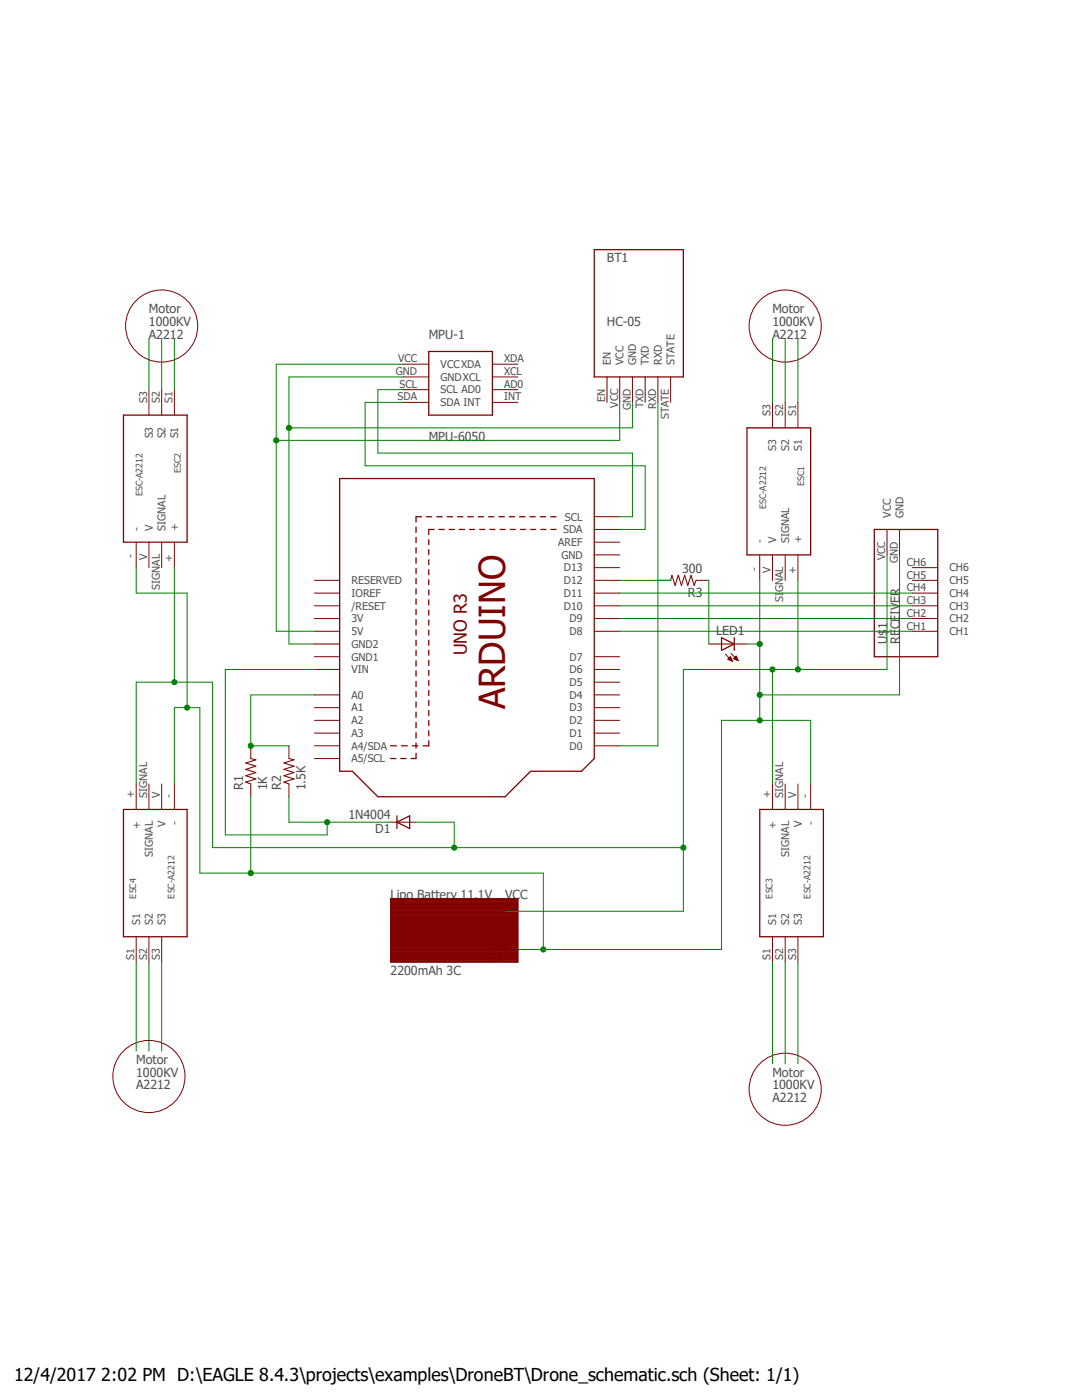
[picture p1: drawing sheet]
<svg xmlns="http://www.w3.org/2000/svg" width="216mm" height="279mm" viewBox="0 0 216 279" stroke-linecap="round" stroke-linejoin="round" font-family="sans-serif">
<path d="M22.4 49.7l171.1 175M193.5 49.7l-171.1 175" fill="none" stroke="#fff" stroke-width=".2"/>
<g fill="none" stroke="#800000" stroke-width=".2">
<path d="M29.7 77.8v5M32.3 77.8v5M34.8 77.8v5M80.5 72.7h5.1M80.5 75.2h5.1M80.5 77.8h5.1M98.3 72.7h5M98.3 75.2h5M98.3 77.8h5M121.1 75.2v5.1M123.7 75.2v5.1M126.2 75.2v5.1"/>
<path d="M128.7 75.2v5.1M131.3 75.2v5.1M133.8 75.2v5.1M80.5 80.3h5.1M98.3 80.3h5M154.1 80.3v5.1M156.7 80.3v5.1M159.2 80.3v5.1M27.2 108.2v5.1M29.7 108.2v5.1M32.3 108.2v5.1M34.8 108.2v5.1"/>
<path d="M62.7 118.4h5.1M62.7 115.8h5.1M118.6 118.4h5.1M118.6 115.8h5.1M118.6 113.3h5.1M118.6 110.7h5.1M118.6 108.2h5.1M118.6 103.1h5.1M118.6 105.7h5.1M131.3 115.8h2.5M138.9 115.8h2.5M151.6 110.7v5.1"/>
<path d="M154.1 110.7v5.1M156.7 110.7v5.1M159.2 110.7v5.1M177 105.7v5M179.5 105.7v5M182 118.4h5.1M182 115.8h5.1M182 113.3h5.1M62.7 138.7h5.1M62.7 133.6h5.1M62.7 131.1h5.1M62.7 126h5.1"/>
<path d="M62.7 123.4h5.1M62.7 120.9h5.1M62.7 128.5h5.1M118.6 138.7h5.1M118.6 136.1h5.1M118.6 133.6h5.1M118.6 131.1h5.1M118.6 126h5.1M118.6 123.4h5.1M118.6 120.9h5.1M141.4 128.5h7.7M144.7 130.6l1.4 1.4"/>
<path d="M145.2 131.6l.9 .4M145.2 131.6l.6-.5 .3 .9M145.2 131.6h.8M145.3 131.5h.6M145.4 131.7h.6M145.4 131.4h.5M145.5 131.3h.3M145.6 131.7h.4M145.6 131.2h.2M145.7 131.1h.1M145.8 131.8h.2M145.9 130.4l1.4 1.4"/>
<path d="M146 131.9h.1M146.4 131.4l.5-.5 .4 .9zM146.4 131.5h.7M146.4 131.4h.7M146.5 131.3h.5M146.6 131.6h.6M146.6 131.2h.4M146.7 131.1h.3M146.8 131h.1M146.9 131.7h.3M147.1 131.7h.1M147.3 131.8h.1"/>
<path d="M182 126h5.1M182 123.4h5.1M182 120.9h5.1M27.2 156.5v5M29.7 156.5v5M32.3 156.5v5M34.8 156.5v5M50 148.8v2.6M50 156.5v2.5M57.7 148.8v2.6M57.7 156.5v2.5M62.7 148.8h5.1"/>
<path d="M62.7 146.3h5.1M62.7 143.8h5.1M62.7 141.2h5.1M62.7 151.4h5.1M118.6 148.8h5.1M118.6 146.3h5.1M118.6 143.8h5.1M118.6 141.2h5.1M154.1 156.5v5M156.7 156.5v5M159.2 156.5v5M161.8 156.5v5"/>
<path d="M77.9 179.3h25.4v12.7h-25.4zM77.9 179.9h25.4M77.9 179.8h25.4M77.9 179.7h25.4M77.9 179.6h25.4M77.9 179.5h25.4M77.9 179.4h25.4M77.9 164.1h5.1M27.2 186.9v5.1M29.7 186.9v5.1M32.3 186.9v5.1M77.9 191.9h25.4"/>
<path d="M77.9 191.8h25.4M77.9 191.7h25.4M77.9 191.6h25.4M77.9 191.5h25.4M77.9 191.4h25.4M77.9 191.3h25.4M77.9 191.2h25.4M77.9 191.1h25.4M77.9 191h25.4M77.9 190.9h25.4M77.9 190.8h25.4M77.9 190.7h25.4"/>
<path d="M77.9 190.6h25.4M77.9 190.5h25.4M77.9 190.4h25.4M77.9 190.3h25.4M77.9 190.2h25.4M77.9 190.1h25.4M77.9 190h25.4M77.9 189.9h25.4M77.9 189.8h25.4M77.9 189.7h25.4M77.9 189.6h25.4M77.9 189.5h25.4"/>
<path d="M77.9 189.4h25.4M77.9 189.3h25.4M77.9 189.2h25.4M77.9 189.1h25.4M77.9 188.9h25.4M77.9 188.8h25.4M77.9 188.7h25.4M77.9 188.6h25.4M77.9 188.5h25.4M77.9 188.4h25.4M77.9 188.3h25.4M77.9 188.2h25.4"/>
<path d="M77.9 188.1h25.4M77.9 188h25.4M77.9 187.9h25.4M77.9 187.8h25.4M77.9 187.7h25.4M77.9 187.6h25.4M77.9 187.5h25.4M77.9 187.4h25.4M77.9 187.3h25.4M77.9 187.2h25.4M77.9 187.1h25.4M77.9 187h25.4"/>
<path d="M77.9 186.9h25.4M77.9 186.8h25.4M77.9 186.7h25.4M77.9 186.6h25.4M77.9 186.5h25.4M77.9 186.4h25.4M77.9 186.3h25.4M77.9 186.2h25.4M77.9 186.1h25.4M77.9 186h25.4M77.9 185.9h25.4M77.9 185.8h25.4"/>
<path d="M77.9 185.7h25.4M77.9 185.6h25.4M77.9 185.5h25.4M77.9 185.4h25.4M77.9 185.3h25.4M77.9 185.2h25.4M77.9 185.1h25.4M77.9 185h25.4M77.9 184.9h25.4M77.9 184.8h25.4M77.9 184.7h25.4M77.9 184.6h25.4"/>
<path d="M77.9 184.5h25.4M77.9 184.4h25.4M77.9 184.3h25.4M77.9 184.2h25.4M77.9 184.1h25.4M77.9 184h25.4M77.9 183.9h25.4M77.9 183.8h25.4M77.9 183.7h25.4M77.9 183.6h25.4M77.9 183.5h25.4M77.9 183.4h25.4"/>
<path d="M77.9 183.3h25.4M77.9 183.2h25.4M77.9 183.1h25.4M77.9 183h25.4M77.9 182.9h25.4M77.9 182.8h25.4M77.9 182.6h25.4M77.9 182.5h25.4M77.9 182.4h25.4M77.9 182.3h25.4M77.9 182.2h25.4M77.9 182.1h25.4"/>
<path d="M77.9 182h25.4M77.9 181.9h25.4M77.9 181.8h25.4M77.9 181.7h25.4M77.9 181.6h25.4M77.9 181.5h25.4M77.9 181.4h25.4M77.9 181.3h25.4M77.9 181.2h25.4M77.9 181.1h25.4M77.9 181h25.4M77.9 180.9h25.4"/>
<path d="M77.9 180.8h25.4M77.9 180.7h25.4M77.9 180.6h25.4M77.9 180.5h25.4M77.9 180.4h25.4M77.9 180.3h25.4M77.9 180.2h25.4M77.9 180.1h25.4M77.9 180h25.4M154.1 186.9v5.1M156.7 186.9v5.1M159.2 186.9v5.1"/>
<circle cx="32.3" cy="65.1" r="7.2"/>
<circle cx="156.7" cy="65.1" r="7.2"/>
<circle cx="29.7" cy="214.8" r="7.2"/>
<circle cx="156.7" cy="217.4" r="7.2"/>
</g>
<g fill="none" stroke="#800000" stroke-width=".25">
<path d="M118.6 49.8h17.8v25.4h-17.8zM85.6 70.1h12.7v12.7h-12.7zM24.6 82.8h12.7v25.4h-12.7zM67.8 95.5h50.8v55.9l-2.6 2.5h-10.1l-5.1 5.1h-25.4l-5.1-5.1h-2.5zM149.1 85.4h12.7v25.3h-12.7zM83 105.2v1.1M83 107.2v1.1M83 109.3v1.1M83 111.3v1.1M83 113.4v1.1M83 115.4v1.1M83 117.5v1"/>
<path d="M83 119.5v1.1M84.1 103.1h-1.1v1.1M85.1 103.1h1M85.6 107.7v1M85.6 109.7v1M85.6 111.7v1M85.6 113.7v1M85.6 115.7v1M85.6 117.7v1M85.6 119.7v1M86.6 105.7h-1v1M87.2 103.1h1"/>
<path d="M87.6 105.7h1M89.2 103.1h1.1M89.6 105.7h1.1M91.3 103.1h1.1M91.7 105.7h1M93.3 103.1h1.1M93.7 105.7h1M95.4 103.1h1.1M95.7 105.7h1M97.5 103.1h1.1M97.7 105.7h1.1M99.6 103.1h1"/>
<path d="M99.8 105.7h1M101.6 103.1h1.1M101.8 105.7h1M103.7 103.1h1.1M103.8 105.7h1.1M105.7 103.1h1.1M105.9 105.7h1M107.8 103.1h1.1M107.9 105.7h1M109.9 103.1h1.1M109.9 105.7h1.1M174.5 105.7h12.6v25.4h-12.6z"/>
<path d="M83 121.6v1M83 123.7v1M83 125.7v1M83 127.8v1M83 129.8v1.1M83 131.9v1M83 133.9v1.1M83 136v1M83 138v1.1M85.6 121.8v1M85.6 123.7v1.1M85.6 125.8v.9"/>
<path d="M85.6 127.8v1M85.6 129.8v1M85.6 131.8v1M85.6 133.8v1M85.6 135.8v1M85.6 137.8v1M85.6 139.8v1M144 127.3l2.5 1.2-2.5 1.3zM146.5 127.3v2.5M77.9 151.4h1.1M77.9 148.8h1.2M80 151.4h1"/>
<path d="M80.1 148.8h1.2M82.3 148.8h1.1M83 140.1v1M83 142.1v1.1M83 144.2v1M83 146.2v1.1M83 148.3v1M83 150.3v1.1h-1M85.6 141.8v1M85.6 143.8v1M85.6 145.8v1.1M85.6 147.8v1h-1.2"/>
<path d="M24.6 161.5h12.7v25.4h-12.7zM79.2 164.1l2.5-1.3v2.6zM79.2 162.8v2.6M151.6 161.5h12.7v25.4h-12.7zM100.8 187.6v3.8M101.4 180.6l1.9 1.3-1.9 1.2"/>
</g>
<path d="M133.8 115.8l.3-1 .6 2 .6-2 .7 2 .6-2 .6 2 .7-2 .6 2 .4-1M50 151.4l1.1 .2-2.1 .7 2.1 .6-2.1 .6 2.1 .7-2.1 .6 2.1 .6-2.1 .7 1 .4M57.7 151.4l1 .2-2.1 .7 2.1 .6-2.1 .6 2.1 .7-2.1 .6 2.1 .6-2.1 .7 1.1 .4" fill="none" stroke="#800000" stroke-width=".21"/>
<path d="M29.7 67.6v10.2M32.3 67.6v10.2M34.8 67.6v10.2M154.1 67.6v12.7M156.7 67.6v12.7M159.2 67.6v12.7M159.2 115.8v17.8h-22.8v48.3h-35.6M154.1 133.6v22.9" fill="none" stroke="#008000" stroke-width=".2"/>
<circle cx="154.1" cy="133.6" r=".51" fill="#008000"/>
<g fill="none" stroke="#008000" stroke-width=".2">
<path d="M34.8 113.3v22.8M42.4 136.1h-15.2v20.4"/>
<circle cx="154.1" cy="133.6" r=".51"/>
</g>
<circle cx="34.8" cy="136.1" r=".51" fill="#008000"/>
<g fill="none" stroke="#008000" stroke-width=".2">
<path d="M42.4 136.1v33.1h48.2"/>
<circle cx="34.8" cy="136.1" r=".51"/>
</g>
<circle cx="136.4" cy="169.2" r=".51" fill="#008000"/>
<g fill="none" stroke="#008000" stroke-width=".2">
<path d="M83 164.1h7.6v5.1h45.8"/>
<circle cx="136.4" cy="169.2" r=".51"/>
</g>
<circle cx="90.6" cy="169.2" r=".51" fill="#008000"/>
<g fill="none" stroke="#008000" stroke-width=".2">
<path d="M177 110.7v22.9h-17.8"/>
<circle cx="90.6" cy="169.2" r=".51"/>
</g>
<circle cx="159.2" cy="133.6" r=".51" fill="#008000"/>
<g fill="none" stroke="#008000" stroke-width=".2">
<path d="M62.7 133.6h-17.7v33h20.3v-2.5M57.7 159v5.1h20.2"/>
<circle cx="159.2" cy="133.6" r=".51"/>
</g>
<circle cx="65.3" cy="164.1" r=".51" fill="#008000"/>
<g fill="none" stroke="#008000" stroke-width=".2">
<path d="M62.7 138.7h-12.7v10.1h7.7"/>
<circle cx="65.3" cy="164.1" r=".51"/>
</g>
<circle cx="50" cy="148.8" r=".51" fill="#008000"/>
<g fill="none" stroke="#008000" stroke-width=".2">
<path d="M151.6 115.8v12.7M161.8 156.5v-12.7h-17.8v45.7h-40.7"/>
<circle cx="50" cy="148.8" r=".51"/>
</g>
<circle cx="151.6" cy="143.8" r=".51" fill="#008000"/>
<g fill="none" stroke="#008000" stroke-width=".2">
<path d="M151.6 128.5v15.3M108.4 174.2v15.3"/>
<circle cx="151.6" cy="143.8" r=".51"/>
</g>
<circle cx="108.4" cy="189.5" r=".51" fill="#008000"/>
<g fill="none" stroke="#008000" stroke-width=".2">
<path d="M37.3 141.2h2.6v33h68.5M50 159v15.2"/>
<circle cx="108.4" cy="189.5" r=".51"/>
</g>
<circle cx="50" cy="174.2" r=".51" fill="#008000"/>
<g fill="none" stroke="#008000" stroke-width=".2">
<path d="M27.2 113.3v5.1h10.1v22.8M149.1 128.5h2.5"/>
<circle cx="50" cy="174.2" r=".51"/>
</g>
<circle cx="151.6" cy="128.5" r=".51" fill="#008000"/>
<g fill="none" stroke="#008000" stroke-width=".2">
<path d="M37.3 141.2h-2.5v15.3"/>
<circle cx="151.6" cy="128.5" r=".51"/>
</g>
<circle cx="37.3" cy="141.2" r=".51" fill="#008000"/>
<g fill="none" stroke="#008000" stroke-width=".2">
<path d="M179.5 110.7v28h-27.9"/>
<circle cx="37.3" cy="141.2" r=".51"/>
</g>
<circle cx="151.6" cy="138.7" r=".51" fill="#008000"/>
<g fill="none" stroke="#008000" stroke-width=".2">
<path d="M80.5 72.7h-25.4v53.3h7.6M123.7 80.3v7.6h-68.6M123.7 115.8h10.1M141.4 115.8v12.7"/>
<circle cx="151.6" cy="138.7" r=".51"/>
</g>
<circle cx="55.1" cy="87.9" r=".51" fill="#008000"/>
<g fill="none" stroke="#008000" stroke-width=".2">
<path d="M80.5 75.2h-22.8v53.3h5M126.2 80.3v5.1h-68.5"/>
<circle cx="55.1" cy="87.9" r=".51"/>
</g>
<circle cx="57.7" cy="85.4" r=".51" fill="#008000"/>
<g fill="none" stroke="#008000" stroke-width=".2">
<path d="M80.5 77.8h-5.1v12.6h50.8v12.7h-2.5M80.5 80.3h-7.6v12.7h55.8v12.7h-5M131.3 80.3v68.5h-7.6M123.7 118.4h58.3M123.7 126h58.3M123.7 123.4h58.3M123.7 120.9h58.3M27.2 192v17.8M29.7 192v17.8M32.3 192v17.8M154.1 192v20.3M156.7 192v20.3"/>
<path d="M159.2 192v20.3"/>
<circle cx="57.7" cy="85.4" r=".51"/>
</g>
<text font-size="7.2" fill="#800000" x="100.8" y="141.6" transform="rotate(-90 100.8 141.6)">ARDUINO</text>
<text font-size="3.6" fill="#800000" x="93.2" y="130.8" transform="rotate(-90 93.2 130.8)">UNO R3</text>
<text font-size="3.6" x="2.8" y="275.6">12/4/2017 2:02 PM D:\EAGLE 8.4.3\projects\examples\DroneBT\Drone_schematic.sch (Sheet: 1/1)</text>
<g font-size="2.5" fill="#505050">
<text x="121.1" y="52.4">BT1</text>
<text x="29.7" y="62.5">Motor</text>
<text x="29.7" y="65.1">1000KV</text>
<text x="121.1" y="65.1">HC-05</text>
<text x="154.1" y="62.5">Motor</text>
<text x="154.1" y="65.1">1000KV</text>
<text x="29.7" y="67.6">A2212</text>
<text x="85.6" y="67.6">MPU-1</text>
<text x="154.1" y="67.6">A2212</text>
<text x="85.6" y="87.9">MPU-6050</text>
<text x="136.1" y="114.3">300</text>
<text x="137.2" y="119.1">R3</text>
<text x="142.9" y="126.7">LED1</text>
<text x="177" y="128.5" transform="rotate(-90 177 128.5)">U$1</text>
<text x="179.5" y="128.5" transform="rotate(-90 179.5 128.5)">RECEIVER</text>
<text x="48.5" y="157.7" transform="rotate(-90 48.5 157.7)">R1</text>
<text x="53.3" y="157.7" transform="rotate(-90 53.3 157.7)">1K</text>
<text x="56.1" y="157.7" transform="rotate(-90 56.1 157.7)">R2</text>
<text x="61" y="157.7" transform="rotate(-90 61 157.7)">1.5K</text>
<text x="69.5" y="163.5">1N4004</text>
<text x="74.9" y="166.3">D1</text>
<text x="77.9" y="179.3">Lipo Battery 11.1V</text>
<text x="100.8" y="179.3">VCC</text>
<text x="100" y="191.9" transform="rotate(-90 100 191.9)">GND</text>
<text x="77.9" y="194.6">2200mAh 3C</text>
<text x="27.2" y="212.3">Motor</text>
<text x="27.2" y="214.8">1000KV</text>
<text x="154.1" y="214.8">Motor</text>
<text x="27.2" y="217.4">A2212</text>
<text x="154.1" y="219.9">A2212</text>
<text x="154.1" y="217.4">1000KV</text>
</g>
<g font-size="2.1" fill="#505050">
<text x="79" y="74.8">GND</text>
<text x="79.4" y="72.3">VCC</text>
<text x="79.7" y="77.4">SCL</text>
<text x="87.9" y="73.4">VCCXDA</text>
<text x="87.9" y="76">GNDXCL</text>
<text x="100.6" y="72.3">XDA</text>
<text x="100.6" y="74.8">XCL</text>
<text x="100.6" y="77.4">AD0</text>
<text x="121.9" y="72.9" transform="rotate(-90 121.9 72.9)">EN</text>
<text x="124.4" y="72.9" transform="rotate(-90 124.4 72.9)">VCC</text>
<text x="127" y="72.9" transform="rotate(-90 127 72.9)">GND</text>
<text x="129.5" y="72.9" transform="rotate(-90 129.5 72.9)">TXD</text>
<text x="132" y="72.9" transform="rotate(-90 132 72.9)">RXD</text>
<text x="134.6" y="72.9" transform="rotate(-90 134.6 72.9)">STATE</text>
<text x="29.3" y="80.5" transform="rotate(-90 29.3 80.5)">S3</text>
<text x="31.9" y="80.5" transform="rotate(-90 31.9 80.5)">S2</text>
<text x="34.4" y="80.5" transform="rotate(-90 34.4 80.5)">S1</text>
<text x="79.3" y="79.9">SDA</text>
<text x="87.9" y="78.5">SCL AD0</text>
<text x="87.9" y="81.1">SDA INT</text>
<text x="100.6" y="79.9">INT</text>
<text x="120.8" y="80.1" transform="rotate(-90 120.8 80.1)">EN</text>
<text x="123.3" y="81.4" transform="rotate(-90 123.3 81.4)">VCC</text>
<text x="125.9" y="81.8" transform="rotate(-90 125.9 81.8)">GND</text>
<text x="128.4" y="81.4" transform="rotate(-90 128.4 81.4)">TXD</text>
<text x="130.9" y="81.5" transform="rotate(-90 130.9 81.5)">RXD</text>
<text x="133.5" y="83.7" transform="rotate(-90 133.5 83.7)">STATE</text>
<text x="153.8" y="83" transform="rotate(-90 153.8 83)">S3</text>
<text x="156.3" y="83" transform="rotate(-90 156.3 83)">S2</text>
<text x="158.8" y="83" transform="rotate(-90 158.8 83)">S1</text>
<text x="30.5" y="87.5" transform="rotate(-90 30.5 87.5)">S3</text>
<text x="33" y="87.5" transform="rotate(-90 33 87.5)">S2</text>
<text x="35.6" y="87.5" transform="rotate(-90 35.6 87.5)">S1</text>
<text x="154.9" y="90" transform="rotate(-90 154.9 90)">S3</text>
<text x="157.4" y="90" transform="rotate(-90 157.4 90)">S2</text>
<text x="160" y="90" transform="rotate(-90 160 90)">S1</text>
<text x="27.9" y="105.9" transform="rotate(-90 27.9 105.9)">-</text>
<text x="30.5" y="105.9" transform="rotate(-90 30.5 105.9)">V</text>
<text x="33" y="105.9" transform="rotate(-90 33 105.9)">SIGNAL</text>
<text x="35.6" y="105.9" transform="rotate(-90 35.6 105.9)">+</text>
<text x="112.4" y="106.4">SDA</text>
<text x="112.7" y="103.9">SCL</text>
<text x="177.8" y="103.3" transform="rotate(-90 177.8 103.3)">VCC</text>
<text x="180.3" y="103.3" transform="rotate(-90 180.3 103.3)">GND</text>
<text x="26.8" y="111.3" transform="rotate(-90 26.8 111.3)">-</text>
<text x="29.3" y="111.8" transform="rotate(-90 29.3 111.8)">V</text>
<text x="34.4" y="112.1" transform="rotate(-90 34.4 112.1)">+</text>
<text x="111.4" y="109">AREF</text>
<text x="112" y="111.5">GND</text>
<text x="151.2" y="113.9" transform="rotate(-90 151.2 113.9)">-</text>
<text x="152.4" y="108.4" transform="rotate(-90 152.4 108.4)">-</text>
<text x="154.9" y="108.4" transform="rotate(-90 154.9 108.4)">V</text>
<text x="157.4" y="108.4" transform="rotate(-90 157.4 108.4)">SIGNAL</text>
<text x="160" y="108.4" transform="rotate(-90 160 108.4)">+</text>
<text x="176.6" y="111.8" transform="rotate(-90 176.6 111.8)">VCC</text>
<text x="179.2" y="112.3" transform="rotate(-90 179.2 112.3)">GND</text>
<text x="180.9" y="112.9">CH6</text>
<text x="31.9" y="117.7" transform="rotate(-90 31.9 117.7)">SIGNAL</text>
<text x="70.1" y="119.1">IOREF</text>
<text x="70.1" y="116.6">RESERVED</text>
<text x="112.5" y="119.1">D11</text>
<text x="112.5" y="116.6">D12</text>
<text x="112.5" y="114">D13</text>
<text x="153.8" y="114.4" transform="rotate(-90 153.8 114.4)">V</text>
<text x="158.8" y="114.6" transform="rotate(-90 158.8 114.6)">+</text>
<text x="180.9" y="115.5">CH5</text>
<text x="180.9" y="118">CH4</text>
<text x="189.5" y="114">CH6</text>
<text x="189.5" y="116.6">CH5</text>
<text x="189.5" y="119.1">CH4</text>
<text x="70.1" y="124.2">3V</text>
<text x="70.1" y="121.7">/RESET</text>
<text x="112.5" y="121.7">D10</text>
<text x="113.7" y="124.2">D9</text>
<text x="156.3" y="120.2" transform="rotate(-90 156.3 120.2)">SIGNAL</text>
<text x="180.9" y="120.6">CH3</text>
<text x="180.9" y="123.1">CH2</text>
<text x="180.9" y="125.6">CH1</text>
<text x="189.5" y="121.7">CH3</text>
<text x="189.5" y="124.2">CH2</text>
<text x="70.1" y="131.8">GND1</text>
<text x="70.1" y="129.3">GND2</text>
<text x="70.1" y="126.7">5V</text>
<text x="113.7" y="131.8">D7</text>
<text x="113.7" y="126.7">D8</text>
<text x="189.5" y="126.7">CH1</text>
<text x="70.1" y="134.4">VIN</text>
<text x="113.7" y="136.9">D5</text>
<text x="113.7" y="134.4">D6</text>
<text x="70.1" y="142">A1</text>
<text x="70.1" y="139.4">A0</text>
<text x="113.7" y="142">D3</text>
<text x="113.7" y="139.4">D4</text>
<text x="70.1" y="149.6">A4/SDA</text>
<text x="70.1" y="147.1">A3</text>
<text x="70.1" y="144.5">A2</text>
<text x="113.7" y="149.6">D0</text>
<text x="113.7" y="147.1">D1</text>
<text x="113.7" y="144.5">D2</text>
<text x="70.1" y="152.1">A5/SCL</text>
<text x="26.8" y="159.2" transform="rotate(-90 26.8 159.2)">+</text>
<text x="29.3" y="159.2" transform="rotate(-90 29.3 159.2)">SIGNAL</text>
<text x="31.9" y="159.2" transform="rotate(-90 31.9 159.2)">V</text>
<text x="34.4" y="159.2" transform="rotate(-90 34.4 159.2)">-</text>
<text x="153.8" y="159.2" transform="rotate(-90 153.8 159.2)">+</text>
<text x="156.3" y="159.2" transform="rotate(-90 156.3 159.2)">SIGNAL</text>
<text x="158.8" y="159.2" transform="rotate(-90 158.8 159.2)">V</text>
<text x="161.4" y="159.2" transform="rotate(-90 161.4 159.2)">-</text>
<text x="27.9" y="165.4" transform="rotate(-90 27.9 165.4)">+</text>
<text x="33" y="165.1" transform="rotate(-90 33 165.1)">V</text>
<text x="35.6" y="164.6" transform="rotate(-90 35.6 164.6)">-</text>
<text x="154.9" y="165.4" transform="rotate(-90 154.9 165.4)">+</text>
<text x="160" y="165.1" transform="rotate(-90 160 165.1)">V</text>
<text x="162.5" y="164.6" transform="rotate(-90 162.5 164.6)">-</text>
<text x="30.5" y="171" transform="rotate(-90 30.5 171)">SIGNAL</text>
<text x="157.4" y="171" transform="rotate(-90 157.4 171)">SIGNAL</text>
<text x="27.9" y="184.6" transform="rotate(-90 27.9 184.6)">S1</text>
<text x="30.5" y="184.6" transform="rotate(-90 30.5 184.6)">S2</text>
<text x="33" y="184.6" transform="rotate(-90 33 184.6)">S3</text>
<text x="154.9" y="184.6" transform="rotate(-90 154.9 184.6)">S1</text>
<text x="157.4" y="184.6" transform="rotate(-90 157.4 184.6)">S2</text>
<text x="160" y="184.6" transform="rotate(-90 160 184.6)">S3</text>
<text x="26.8" y="191.6" transform="rotate(-90 26.8 191.6)">S1</text>
<text x="29.3" y="191.6" transform="rotate(-90 29.3 191.6)">S2</text>
<text x="31.9" y="191.6" transform="rotate(-90 31.9 191.6)">S3</text>
<text x="153.8" y="191.6" transform="rotate(-90 153.8 191.6)">S1</text>
<text x="156.3" y="191.6" transform="rotate(-90 156.3 191.6)">S2</text>
<text x="158.8" y="191.6" transform="rotate(-90 158.8 191.6)">S3</text>
</g>
<g font-size="1.8" fill="#505050">
<text x="36.1" y="94.4" transform="rotate(-90 36.1 94.4)">ESC2</text>
<text x="28.4" y="99.1" transform="rotate(-90 28.4 99.1)">ESC-A2212</text>
<text x="152.9" y="101.6" transform="rotate(-90 152.9 101.6)">ESC-A2212</text>
<text x="160.5" y="97" transform="rotate(-90 160.5 97)">ESC1</text>
<text x="27.2" y="179.3" transform="rotate(-90 27.2 179.3)">ESC4</text>
<text x="34.8" y="179.3" transform="rotate(-90 34.8 179.3)">ESC-A2212</text>
<text x="154.1" y="179.3" transform="rotate(-90 154.1 179.3)">ESC3</text>
<text x="161.8" y="179.3" transform="rotate(-90 161.8 179.3)">ESC-A2212</text>
</g>
</svg>
